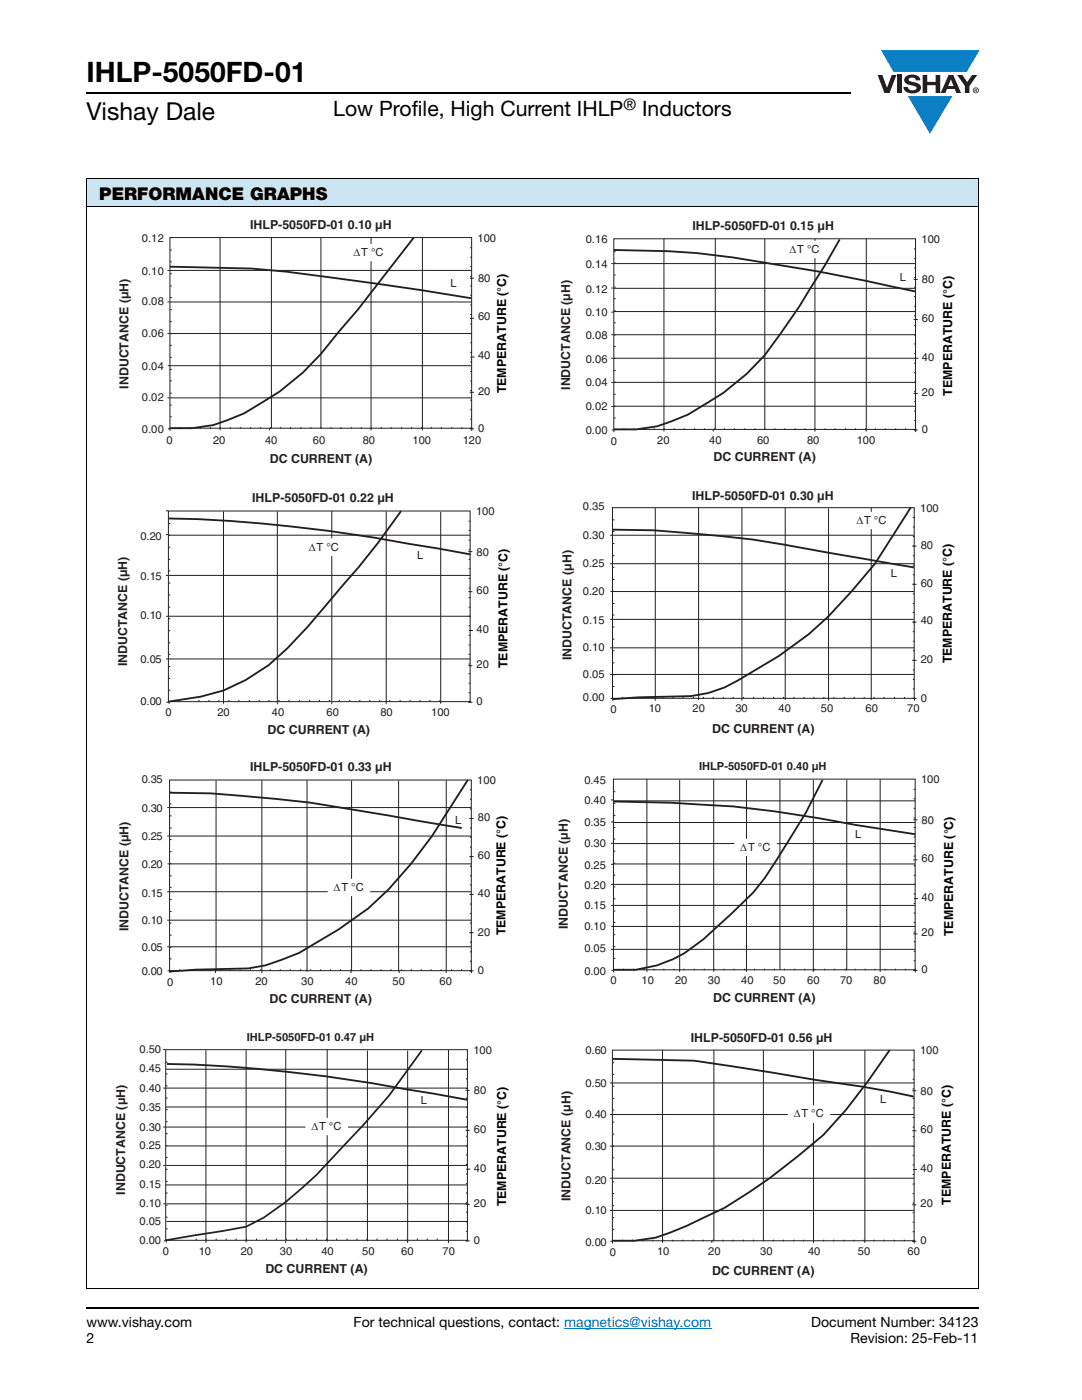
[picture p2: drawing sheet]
<svg xmlns="http://www.w3.org/2000/svg" width="216mm" height="279mm" viewBox="0 0 216 279" stroke-linecap="round" stroke-linejoin="round" font-family="sans-serif">
<g fill="#0a7fc3">
<path d="M175.8 10h19.7l-2.6 4.3h-1.1h-13.5z"/>
<path d="M181.2 19.2h8.8l-4.4 7.5z"/>
</g>
<g fill="#231f20">
<path d="M175.1 15h1l.9 2.5 .9-2.5h1l-1.4 3.6h-1z"/>
<path d="M179 15h.9v3.6h-.9z"/>
<path d="M180.8 15.3a2.1 2.1 0 0 1 2.7 .3l.1 .4h-.8a.79 .79 0 0 0-.7-.5 .79 .79 0 0 0-.8 .4l.2 .3 1 .2a1.08 1.08 0 0 1 1.3 1 1.08 1.08 0 0 1-1.1 1.2 1.73 1.73 0 0 1-2.4-1.2h.9a.96 .96 0 0 0 .8 .6 .96 .96 0 0 0 .9-.4 1.31 1.31 0 0 0-1.2-.6 1.03 1.03 0 0 1-1.1-.6 1.03 1.03 0 0 1 .2-1.1z"/>
<path d="M184.1 15h.9v1.3h1.7v-1.3h.9v3.6h-.9v-1.6h-1.7v1.6h-.9z"/>
<path d="M191 15h1l1 1.4 1-1.4h1l-1.6 2.2v1.4h-.9v-1.4z"/>
<path d="M189.7 15.9l.6 1.3h-1.1zM189.3 15l-1.6 3.6h.9l.4-.8h1.5l.3 .8h1l-1.6-3.6z"/>
<path d="M194.2 18a.5 .5 0 0 1 1 0 .5 .5 0 0 1-1 0zM194.1 18a.6 .6 0 0 0 1.2 0 .6 .6 0 0 0-1.2 0z"/>
<path d="M194.6 17.8h.2v.2h-.2zM194.5 17.7v.7h.1v-.3l.4 .3-.2-.3 .2-.2-.1-.2z"/>
</g>
<path d="M112.6 265.1h29.3" fill="none" stroke="#007ec4" stroke-width=".2"/>
<path d="M17.3 18.6h152.5M17.3 261h178" fill="none" stroke="#000" stroke-width=".36"/>
<path d="M17.3 35.7h178v5.5h-178z" fill="#cce5f3"/>
<path d="M17.2 35.7h178.1M17.3 35.8v221.3M195.3 35.8v221.3M17.2 41.2h178.1M17.2 257.2h178.1" fill="none" stroke="#000" stroke-width=".2"/>
<path d="M23.5 43.6h78.1v49.4h-78.1z" fill="#fff"/>
<g fill="none" stroke="#231f20" stroke-width=".2">
<path d="M33.4 54h.4M33.9 47.4h60.2v38.1h-60.2zM33.9 54h60.2M33.9 57.1h.4M33.9 49.9h.4M33.9 52.3h.4M33.9 54.6h.4M33.9 59.4h.4M43.9 47.4v38.5M54.2 47.4v38.1M64 47.4v38.2M74 47.4v38.5"/>
<path d="M84.3 47.4v38.5M93.7 55.5h.9M93.8 49.4h.3M93.8 51.3h.3M93.8 53.2h.3M93.8 55.1h.3M93.8 57.1h.3M93.8 58.9h.3M33.4 79.4h.4M33.4 60.3h.4M33.4 66.6h.4M33.9 60.3h60.2"/>
<path d="M33.9 79.4h60.2M33.9 66.6h60.2M33.9 66.6h.4M33.9 76h.4M33.9 61.8h.4M33.9 64.2h.4M33.9 68.9h.4M33.9 71.3h.4M33.9 73.7h.4M33.9 78.4h.4M93.7 63.5h.9M93.7 78.3h.9"/>
<path d="M93.8 60.9h.3M93.8 62.8h.3M93.8 64.7h.3M93.8 66.6h.3M93.8 68.4h.3M93.8 70.3h.3M93.8 72.2h.3M93.8 74.1h.3M93.8 76h.3M93.8 77.9h.3M93.8 79.9h.3M93.9 71.3h.8"/>
<path d="M94.1 73h-60.6M33.5 85.6h.4v.4M33.9 80.8h.4M33.9 83.2h.4M35.9 85.2v.4M37.9 85.2v.4M40 85.2v.4M42 85.2v.4M44 85.2v.4M46 85.2v.4M48 85.2v.4M50 85.2v.4"/>
<path d="M52 85.2v.4M53.7 85.5v.4M54 85.2v.4M56 85.2v.4M58 85.2v.4M60 85.2v.4M62 85.2v.4M66 85.2v.4M68 85.2v.4M70.1 85.2v.4M72.1 85.2v.4M74.1 85.2v.4"/>
<path d="M76.1 85.2v.4M78.1 85.2v.4M80.1 85.2v.4M82.1 85.2v.4M84.1 85.2v.4M86.1 85.2v.4M88.1 85.2v.4M90.2 85.2v.4M92.1 85.2v.4M93.7 85.6h.9M93.8 81.8h.3M93.8 83.7h.3"/>
<path d="M94.1 85.2v.8"/>
</g>
<path d="M33.9 53.2l16.3 .4 6.9 .6 8.5 1.1a651.2 651.2 0 0 1 28.4 4.2M82.6 47.4l-11.2 14.3-3.8 4.5a48.4 48.4 0 0 1-15.4 14.2l-3.5 2.1-6.2 2.3-4.1 .7h-4.5" fill="none" stroke="#231f20" stroke-width=".37"/>
<path d="M69.5 48.8h8.2v3.2h-8.2z" fill="#fff"/>
<path d="M69.5 48.8h8.2v3.2h-8.2z" fill="none" stroke="#fff" stroke-width=".25"/>
<path d="M111.7 43.8h78.9v48.7h-78.9z" fill="#fff"/>
<g fill="none" stroke="#231f20" stroke-width=".2">
<path d="M122 57.5h.4M122 52.6h.4M122.5 47.7h60.2v38h-60.2zM122.5 52.6h60.2M122.5 57.5h60.2M122.5 57.3h.4M122.5 50.2h.4M122.5 52.5h.4M122.5 54.9h.4M122.5 59.6h.4M132.5 47.6v38.5M142.7 47.7v38"/>
<path d="M152.6 47.7v38.1M162.6 47.7v38.4M172.9 47.7v38.4M182.3 55.8h.8M182.4 49.7h.3M182.4 51.6h.3M182.4 53.5h.3M182.4 55.4h.3M182.4 57.3h.3M182.4 59.2h.3M122 62.3h.4M122 66.8h.4"/>
<path d="M122 71.5h.4M122 76.3h.4M122.5 62.2h60.2M122.5 71.5h60.8M122.5 76.3h60.2M122.5 66.8h60.2M122.5 66.8h.4M122.5 76.3h.4M122.5 62h.4M122.5 64.4h.4M122.5 69.2h.4M122.5 71.5h.4"/>
<path d="M122.5 74h.4M122.5 78.7h.4M182.3 63.8h.8M182.3 78.5h.8M182.4 61.1h.3M182.4 63h.3M182.4 64.9h.3M182.4 66.8h.3M182.4 68.6h.3M182.4 70.6h.3M182.4 72.5h.3M182.4 74.4h.3"/>
<path d="M182.4 76.3h.3M182.4 78.2h.3M122 81.1h.4M122.1 85.8h.4v.4M122.5 81.1h60.2M122.5 83.4h.4M124.5 85.5v.3M126.5 85.5v.3M128.6 85.5v.3M130.6 85.5v.3M132.5 85.5v.3M134.5 85.5v.3"/>
<path d="M136.5 85.5v.3M138.6 85.5v.3M140.6 85.5v.3M142.3 85.7v.4M142.6 85.5v.3M144.6 85.5v.3M146.5 85.5v.3M148.6 85.5v.3M150.6 85.5v.3M154.6 85.5v.3M156.6 85.5v.3M158.7 85.5v.3"/>
<path d="M160.7 85.5v.3M162.6 85.5v.3M164.6 85.5v.3M166.6 85.5v.3M168.7 85.5v.3M170.7 85.5v.3M172.7 85.5v.3M174.7 85.5v.3M176.7 85.5v.3M178.7 85.5v.3M180.7 85.5v.3M182.3 85.8h.8"/>
<path d="M182.4 80.1h.3M182.4 82h.3M182.4 83.9h.3M182.7 85.5v.7"/>
</g>
<path d="M122.5 49.9a160 160 0 0 1 23.7 1.5 490 490 0 0 1 36.4 6.8M167.5 47.8a267.9 267.9 0 0 1-11.6 18.5 43.4 43.4 0 0 1-15.1 14.3l-3.5 2.1-6.2 2.4-4.2 .6h-4.4" fill="none" stroke="#231f20" stroke-width=".37"/>
<path d="M156.5 48.2h8.2v3.2h-8.2z" fill="#fff"/>
<path d="M156.5 48.2h8.2v3.2h-8.2z" fill="none" stroke="#fff" stroke-width=".25"/>
<path d="M23.3 98h78.5v49h-78.5z" fill="#fff"/>
<g fill="none" stroke="#231f20" stroke-width=".2">
<path d="M33.1 101.9h.4M33.1 114.8h.4M33.1 106.7h.4M33.6 102h60.2v38h-60.2zM33.6 106.8h60.2M33.6 111.6h.4M33.6 104.5h.4M33.6 109.2h.4M33.6 113.9h.4M33.6 116.4h.4M33.6 118.7h.4M33.7 114.8h60.2"/>
<path d="M44.6 102.1v38.3M55.3 102.1v38.5M66.2 102v38M77.1 102.1v38.5M87.9 102.2v38.2M93.4 110.1h.9M93.4 118.1h.9M93.5 104h.3M93.5 105.9h.3M93.5 107.8h.3M93.5 109.7h.3M93.5 111.6h.3"/>
<path d="M93.5 113.5h.3M93.5 115.4h.3M93.5 117.3h.3M93.5 119.3h.3M33.1 131.5h.4M33.1 123h.4M33.6 121.2h.4M33.6 130.6h.4M33.6 123.5h.4M33.6 125.9h.4M33.6 128.3h.4M33.6 133h.4"/>
<path d="M33.6 135.4h.4M33.6 137.7h.4M33.6 131.5h60.2M33.7 123h60.2M39.7 139.7v.3M41.7 139.7v.3M43.7 139.7v.3M45.7 139.7v.3M47.7 139.7v.3M49.7 139.7v.3M51.7 139.7v.3M53.7 139.7v.3"/>
<path d="M55.7 139.7v.3M57.7 139.7v.3M59.8 139.7v.3M61.7 139.7v.3M63.7 139.7v.3M65.7 139.7v.3M67.7 139.7v.3M69.8 139.7v.3M71.8 139.7v.3M73.8 139.7v.3M75.8 139.7v.3M77.8 139.7v.3"/>
<path d="M79.8 139.7v.3M81.8 139.7v.3M83.8 139.7v.3M85.8 139.7v.3M87.8 139.7v.3M93.4 132.9h.9M93.5 121.2h.3M93.5 124.9h.3M93.5 126.8h.3M93.5 128.7h.3M93.5 130.6h.3M93.5 132.5h.3"/>
<path d="M93.5 134.4h.3M93.5 136.3h.3M93.5 138.2h.3M93.6 125.8h.8M93.8 139.8v.3h-.3M33.2 140.1h.4M33.7 140v.5M66.2 140.1v.5M93.4 140.1h.9"/>
</g>
<path d="M33.6 103.5a288.2 288.2 0 0 1 48 5l12.3 2.1M80 102l-4.5 6.3-3.9 4.8-3.4 4a117.6 117.6 0 0 1-14.6 15.6l-4.6 3-4.4 2.1-4.6 1.2-6.4 1" fill="none" stroke="#231f20" stroke-width=".37"/>
<path d="M60.6 107.6h8.2v3.2h-8.2z" fill="#fff"/>
<path d="M60.6 107.6h8.2v3.2h-8.2z" fill="none" stroke="#fff" stroke-width=".25"/>
<path d="M111.9 97.7h78.6v49.1h-78.6z" fill="#fff"/>
<g fill="none" stroke="#231f20" stroke-width=".2">
<path d="M121.7 112.5h.5M122.2 101.3h60.2v38.1h-60.2zM122.2 112.5h60.2M122.3 110.9h.3M122.3 103.7h.3M122.3 106.1h.3M122.3 108.5h.3M122.3 113.2h.3M122.3 115.6h.3M122.3 118h.3M130.8 101.4v38.4M139.4 101.4v38.3"/>
<path d="M148 101.4v38.4M156.7 101.3v38.4M165.3 101.4v38.4M173.8 101.4v38.3M182.1 109h.8M182.1 116.6h.8M182.1 103.3h.4M182.1 105.2h.4M182.1 107.1h.4M182.1 110.9h.4M182.1 112.8h.4M182.1 114.7h.4"/>
<path d="M182.1 118.5h.4M182.4 106.8h-60.7M182.4 118.1h-60.6M121.7 129.3h.5M121.7 134.6h.5M121.8 139.4h.5v.4M122.2 134.6h60.2M122.2 129.3h60.2M122.3 120.4h.3M122.3 129.9h.3M122.3 122.7h.3M122.3 125.1h.3"/>
<path d="M122.3 127.6h.3M122.3 132.3h.3M122.3 134.7h.3M122.3 137h.3M124.3 139.1v.3M126.2 139.1v.3M128.3 139.1v.3M130.3 139.1v.3M132.3 139.1v.3M134.3 139.1v.3M136.3 139.1v.3M138.4 139.1v.3"/>
<path d="M140.4 139.1v.3M142.3 139.1v.3M144.3 139.1v.3M146.3 139.1v.3M148.4 139.1v.3M150.4 139.1v.3M152.4 139.1v.3M154.4 139.1v.3M156.3 139.1v.3M158.4 139.1v.3M160.4 139.1v.3M162.4 139.1v.3"/>
<path d="M164.4 139.1v.3M166.4 139.1v.3M168.5 139.1v.3M170.5 139.1v.3M172.4 139.1v.3M174.4 139.1v.3M176.4 139.1v.3M178.5 139.1v.3M180.5 139.1v.3M182.1 124.2h.8M182.1 131.8h.8M182.1 139.4h.8"/>
<path d="M182.1 120.4h.4M182.1 122.2h.4M182.1 126.1h.4M182.1 128h.4M182.1 129.9h.4M182.1 133.7h.4M182.1 135.6h.4M182.1 137.5h.4M182.4 123.6h-60.7M182.5 139.1v.7"/>
</g>
<path d="M122.2 105.7l8.2 .1a259.9 259.9 0 0 1 35.4 4.6l16.6 2.8M181.7 101.3l-7.1 11.2-4.7 5.6-4.6 4.9a84.4 84.4 0 0 1-20.7 14.2l-3.2 1.1-3.5 .6-10.5 .3-5.2 .3" fill="none" stroke="#231f20" stroke-width=".37"/>
<path d="M169.8 102.3h8.3v3.2h-8.3z" fill="#fff"/>
<path d="M169.8 102.3h8.3v3.2h-8.3z" fill="none" stroke="#fff" stroke-width=".25"/>
<path d="M23.5 151.7h78v49h-78z" fill="#fff"/>
<g fill="none" stroke="#231f20" stroke-width=".2">
<path d="M33.8 155.7h60.2v38h-60.2zM33.9 158.1h.3M43.1 155.7v38.1M52.2 155.7l.1 38.5M61.3 155.7v38.2M70.2 155.8v38M79.5 155.8v38M89 155.7v38.5M93.8 157.6h.3M93.8 159.5h.3M33.4 166.8h.4M33.9 166.8h60.2"/>
<path d="M33.9 165.2h.3M33.9 174.8h.3M33.9 160.4h.3M33.9 162.8h.3M33.9 167.6h.3M33.9 170h.3M33.9 172.4h.3M33.9 177.1h.3M33.9 179.5h.3M93.7 163.3h.8M93.7 171h.8M93.7 178.5h.8"/>
<path d="M93.8 161.4h.3M93.8 165.2h.3M93.8 167.1h.3M93.8 169h.3M93.8 172.9h.3M93.8 174.8h.3M93.8 176.6h.3M94 178h-60.6M94 161.2h-60.6M94.1 172.4h-60.7M33.4 183.6h.4M33.4 189h.4"/>
<path d="M33.5 193.8h.4v.4M33.9 188.9h60.2M33.9 183.6h60.2M33.9 184.2h.3M33.9 181.9h.3M33.9 186.6h.3M33.9 189h.3M33.9 191.4h.3M35.9 193.4v.4M37.9 193.4v.4M39.9 193.4v.4M41.9 193.4v.4"/>
<path d="M43 193.8v.4M43.9 193.4v.4M45.9 193.4v.4M47.9 193.4v.4M50 193.4v.4M52 193.4v.4M53.9 193.4v.4M55.9 193.4v.4M57.9 193.4v.4M60 193.4v.4M62 193.4v.4M64 193.4v.4"/>
<path d="M66 193.4v.4M68 193.4v.4M70 193.4v.8M72 193.4v.4M74 193.4v.4M76 193.4v.4M78 193.4v.4M79.7 193.7v.5M80.1 193.4v.4M82.1 193.4v.4M84.1 193.4v.4M86 193.4v.4"/>
<path d="M88 193.4v.4M90.1 193.4v.4M92.1 193.4v.4M93.7 186.1h.8M93.7 193.8h.8M93.8 180.4h.3M93.8 182.3h.3M93.8 184.2h.3M93.8 188h.3M93.8 190h.3M93.8 191.8h.3M94.1 193.4v.8"/>
</g>
<path d="M33.9 158.2l8.1 .1a291.1 291.1 0 0 1 35.7 4.5l14.4 2.4M93.4 155.6l-7.2 11.2-4.2 5.6-4.4 5.1-4.1 3.8-5.9 4.2-7.9 4.7-6.7 2.5-3.5 .6-10.5 .2-5.1 .4" fill="none" stroke="#231f20" stroke-width=".37"/>
<path d="M65.5 175.5h8.2v3.2h-8.2z" fill="#fff"/>
<path d="M65.5 175.5h8.2v3.2h-8.2z" fill="none" stroke="#fff" stroke-width=".25"/>
<path d="M111.2 151.8h79.6v48.8h-79.6z" fill="#fff"/>
<g fill="none" stroke="#231f20" stroke-width=".2">
<path d="M121.9 159.6h.4M122.4 155.5h60.2v38h-60.2zM122.4 159.8h60.2M122.4 158h.4M129.1 155.5v38M135.6 155.6v38.4M142.4 155.5v38.4M149 155.6v38.3M155.6 155.5v38M162.3 155.6v38.4M169 155.6v38.1M175.6 155.5v38.5"/>
<path d="M182.3 157.5h.3M182.3 159.4h.3M121.9 176.5h.4M121.9 172.5h.4M121.9 168.3h.4M121.9 164h.4M122.4 172.4h60.2M122.4 168.3h60.2M122.4 164.2h60.2M122.4 165.1h.4M122.4 174.7h.4M122.4 160.3h.4"/>
<path d="M122.4 162.7h.4M122.4 167.5h.4M122.4 169.9h.4M122.4 172.3h.4M122.4 177h.4M122.4 179.4h.4M182.2 163.6h.9M182.2 171.6h.9M182.3 161.3h.3M182.3 163.2h.3M182.3 165.1h.3M182.3 167h.3"/>
<path d="M182.3 168.9h.3M182.3 170.9h.3M182.3 172.8h.3M182.3 174.7h.3M182.3 178.4h.3M182.4 179.3h.8M182.6 176.5h-60.2M121.9 180.7h.4M121.9 189.5h.4M122 193.7h.4v.4M122.4 189.5h60.2M122.4 180.7h60.2"/>
<path d="M122.4 184.1h.4M122.4 181.8h.4M122.4 186.5h.4M122.4 188.9h.4M122.4 191.3h.4M124.4 193.3v.4M126.4 193.3v.4M128.5 193.3v.4M129.1 193.5v.5M130.5 193.3v.4M132.5 193.3v.4M134.5 193.3v.4"/>
<path d="M136.5 193.3v.4M138.5 193.3v.4M140.5 193.3v.4M142.5 193.3v.4M144.5 193.3v.4M146.5 193.3v.4M148.6 193.3v.4M150.5 193.3v.4M152.5 193.3v.4M154.5 193.3v.4M156.5 193.3v.4M158.6 193.3v.4"/>
<path d="M160.6 193.3v.4M162.6 193.3v.4M164.6 193.3v.4M166.6 193.3v.4M168.6 193.3v.4M170.6 193.3v.4M172.6 193.3v.4M174.6 193.3v.4M176.6 193.3v.4M178.7 193.3v.4M180.6 193.3v.4M182.2 186.4h.9"/>
<path d="M182.2 193.7h.9M182.3 180.3h.3M182.3 182.2h.3M182.3 184.1h.3M182.3 186h.3M182.3 187.9h.3M182.3 189.9h.3M182.3 191.7h.3M182.6 184.9h-60.6M182.6 193.3v.8"/>
</g>
<path d="M122.5 160l11.4 .2 5.9 .4a208.6 208.6 0 0 1 31 4l11.9 1.9M164.1 155.6l-3.3 6.6-8.1 12.9-2.4 3-4.3 4.2-5.7 5.2a24.1 24.1 0 0 1-17.9 6" fill="none" stroke="#231f20" stroke-width=".37"/>
<path d="M146.7 167.5h8.2v3.2h-8.2z" fill="#fff"/>
<path d="M146.7 167.5h8.2v3.2h-8.2z" fill="none" stroke="#fff" stroke-width=".25"/>
<path d="M22.9 205.9h78.7v48.7h-78.7z" fill="#fff"/>
<g fill="none" stroke="#231f20" stroke-width=".2">
<path d="M32.6 209.4h.4M32.6 217.2h.4M33.1 209.5h60.2v38h-60.2zM33.1 217.2h60.2M33.1 213.4h60.2M33.1 219.1h.3M33.1 212h.3M33.1 214.3h.3M33.1 216.7h.3M41.1 209.6v38.5M49.1 209.6v38M57 209.5v38"/>
<path d="M65.3 209.5v38.3M73.3 209.7v38M81.3 209.7v38.4M89.5 209.6v38.5M92.9 217.6h.8M93 211.5h.3M93 215.3h.3M93 217.2h.3M93 219.1h.3M32.6 232.6h.4M32.6 224.9h.4M33.1 224.9h60.2"/>
<path d="M33.1 236.5h60.2M33.1 220.9h60.2M33.1 228.7h.3M33.1 238.1h.3M33.1 221.4h.3M33.1 223.9h.3M33.1 226.3h.3M33.1 231h.3M33.1 233.4h.3M33.1 235.8h.3M33.2 232.6h60.2M33.2 228.7h60.2"/>
<path d="M92.9 225.6h.8M93 221h.3M93 222.9h.3M93 224.8h.3M93 226.8h.3M93 228.7h.3M93 230.5h.3M93 232.4h.3M93 234.3h.3M93 236.2h.3M93 238.1h.3M93 233.3h.8"/>
<path d="M32.6 240.2h.4M32.7 247.6h.4M33.1 240.5h.3M33.1 242.9h.3M33.1 245.2h.3M33.2 247.5v.5M33.2 240.2h60.2M33.2 243.8h60.2M39.1 247.2v.3M41.1 247.2v.3M43.1 247.2v.3M45.1 247.2v.3"/>
<path d="M47.1 247.2v.3M49.1 247.5v.4M49.2 247.2v.3M51.2 247.2v.3M53.1 247.2v.3M55.1 247.2v.3M57 247.6v.5M57.1 247.2v.3M59.2 247.2v.3M61.2 247.2v.3M63.2 247.2v.3M65.2 247.2v.3"/>
<path d="M67.2 247.2v.3M69.2 247.2v.3M71.2 247.2v.3M73.2 247.2v.3M75.2 247.2v.3M77.2 247.2v.3M79.3 247.2v.3M81.3 247.2v.3M83.3 247.2v.3M85.2 247.2v.3M87.2 247.2v.3M92.9 240.4h.8"/>
<path d="M92.9 247.6h.8M93 240h.3M93 241.9h.3M93 243.8h.3M93 245.7h.3M93.3 247.3v.3h-.3"/>
</g>
<path d="M33.3 212.3a289.1 289.1 0 0 1 47.8 5.1l12.2 2.1" fill="none" stroke="#231f20" stroke-width=".37"/>
<path d="M84.2 209.6l-6.6 9-5 5.8-4.3 4.6a78 78 0 0 1-15.6 14l-3.6 1.8-16 2.7" fill="none" stroke="#231f20" stroke-width=".35"/>
<path d="M61.1 223.2h8.2v3.2h-8.2z" fill="#fff"/>
<path d="M61.1 223.2h8.2v3.2h-8.2z" fill="none" stroke="#fff" stroke-width=".25"/>
<path d="M111.7 205.8h78.6v49.3h-78.6z" fill="#fff"/>
<g fill="none" stroke="#231f20" stroke-width=".2">
<path d="M121.7 216.1h.4M122.2 209.6h60.2v38h-60.2zM122.2 216.1h60.2M122.2 219.2h.4M122.2 212.1h.4M122.2 214.4h.4M122.2 216.8h.4M132.2 209.6v38.4M142.4 209.6v38M152.3 209.6v38.1M162.3 209.6v38.4M172.6 209.6v38"/>
<path d="M182 217.7h.9M182.1 211.6h.3M182.1 213.5h.3M182.1 215.4h.3M182.1 217.3h.3M182.1 219.2h.3M121.7 222.4h.4M121.7 228.7h.4M122.2 222.4h60.2M122.2 228.7h60.2M122.2 228.8h.4M122.2 238.2h.4"/>
<path d="M122.2 221.5h.4M122.2 223.9h.4M122.2 226.3h.4M122.2 231.1h.4M122.2 233.5h.4M122.2 235.9h.4M182 225.7h.9M182.1 221.1h.3M182.1 223h.3M182.1 224.9h.3M182.1 226.8h.3M182.1 228.8h.3"/>
<path d="M182.1 230.6h.3M182.1 232.5h.3M182.1 234.4h.3M182.1 236.3h.3M182.1 238.2h.3M182.1 233.4h.9M182.4 235.1h-60.6M121.7 241.6h.4M121.8 247.7h.4v.5M122.2 241.6h60.2M122.2 240.6h.4M122.2 243h.4"/>
<path d="M122.2 245.3h.4M124.2 247.4v.3M126.2 247.4v.3M128.3 247.4v.3M130.3 247.4v.3M132.3 247.4v.3M134.3 247.4v.3M136.3 247.4v.3M138.3 247.4v.3M140.3 247.4v.3M142 247.6v.4M142.3 247.4v.3"/>
<path d="M144.3 247.4v.3M146.3 247.4v.3M148.3 247.4v.3M150.3 247.4v.3M154.3 247.4v.3M156.3 247.4v.3M158.4 247.4v.3M160.4 247.4v.3M162.4 247.4v.3M164.4 247.4v.3M166.4 247.4v.3M168.4 247.4v.3"/>
<path d="M170.4 247.4v.3M172.4 247.4v.3M172.6 247.6v.4M174.4 247.4v.3M176.4 247.4v.3M178.4 247.4v.3M180.4 247.4v.3M182 240.5h.9M182 247.7h.9M182.1 240.1h.3M182.1 242h.3M182.1 243.9h.3"/>
<path d="M182.1 245.8h.3M182.4 247.4v.8"/>
</g>
<path d="M122.2 211.3l16.3 .4 33.6 5.2 10.2 1.9M177.5 209.6l-4.6 6.5-4.2 5.5-4.4 4.9a128.1 128.1 0 0 1-19.8 14.6l-7.5 3.6-6.2 2.3-4.2 .6h-4.4" fill="none" stroke="#231f20" stroke-width=".37"/>
<path d="M157.3 220.7h8.2v3.2h-8.2z" fill="#fff"/>
<path d="M157.3 220.7h8.2v3.2h-8.2z" fill="none" stroke="#fff" stroke-width=".25"/>
<text font-size="5.6" x="17.3" y="16.4">IHLP-5050FD-01</text>
<text font-size="4.9" x="17.3" y="24">Vishay Dale</text>
<g font-size="4.2">
<text x="66.5" y="23.1">Low Profile, High Current IHLP</text>
<text x="128.1" y="23.1">Inductors</text>
</g>
<text font-size="3.5" x="19.8" y="39.8">PERFORMANCE GRAPHS</text>
<text font-size="3.2" x="124.4" y="21.9">®</text>
<g font-size="2.8">
<text x="17.3" y="264.9">www.vishay.com</text>
<text x="17.3" y="268.1">2</text>
<text x="70.5" y="264.9">For technical questions, contact: magnetics@vishay.com</text>
<text x="161.9" y="264.9">Document Number: 34123</text>
<text x="169.7" y="268.1">Revision: 25-Feb-11</text>
</g>
<g font-size="2.5" fill="#231f20">
<text x="49.9" y="45.7">IHLP-5050FD-01 0.10 µH</text>
<text x="138.1" y="45.9">IHLP-5050FD-01 0.15 µH</text>
<text x="25.6" y="77.6" transform="rotate(-90 25.6 77.6)">INDUCTANCE (µH)</text>
<text x="113.8" y="77.8" transform="rotate(-90 113.8 77.8)">INDUCTANCE (µH)</text>
<text x="53.8" y="92.4">DC CURRENT (A)</text>
<text x="142.4" y="91.9">DC CURRENT (A)</text>
<text x="50.3" y="100.1">IHLP-5050FD-01 0.22 µH</text>
<text x="138.1" y="99.8">IHLP-5050FD-01 0.30 µH</text>
<text x="114" y="131.8" transform="rotate(-90 114 131.8)">INDUCTANCE (µH)</text>
<text x="25.4" y="133" transform="rotate(-90 25.4 133)">INDUCTANCE (µH)</text>
<text x="53.4" y="146.4">DC CURRENT (A)</text>
<text x="142.1" y="146.2">DC CURRENT (A)</text>
<text x="49.9" y="153.8">IHLP-5050FD-01 0.33 µH</text>
<text x="25.6" y="185.9" transform="rotate(-90 25.6 185.9)">INDUCTANCE (µH)</text>
<text x="113.3" y="185.4" transform="rotate(-90 113.3 185.4)">INDUCTANCE (µH)</text>
<text x="53.8" y="200.1">DC CURRENT (A)</text>
<text x="142.3" y="200">DC CURRENT (A)</text>
<text x="137.8" y="208">IHLP-5050FD-01 0.56 µH</text>
<text x="25" y="238.4" transform="rotate(-90 25 238.4)">INDUCTANCE (µH)</text>
<text x="113.9" y="239.7" transform="rotate(-90 113.9 239.7)">INDUCTANCE (µH)</text>
<text x="52.9" y="254">DC CURRENT (A)</text>
<text x="142.1" y="254.5">DC CURRENT (A)</text>
</g>
<g font-size="2.5">
<text x="101" y="78.5" transform="rotate(-90 101 78.5)">TEMPERATURE (°C)</text>
<text x="190" y="79" transform="rotate(-90 190 79)">TEMPERATURE (°C)</text>
<text x="101.2" y="133.4" transform="rotate(-90 101.2 133.4)">TEMPERATURE (°C)</text>
<text x="189.9" y="132.4" transform="rotate(-90 189.9 132.4)">TEMPERATURE (°C)</text>
<text x="100.9" y="186.7" transform="rotate(-90 100.9 186.7)">TEMPERATURE (°C)</text>
<text x="190.2" y="186.8" transform="rotate(-90 190.2 186.8)">TEMPERATURE (°C)</text>
<text x="101" y="240.8" transform="rotate(-90 101 240.8)">TEMPERATURE (°C)</text>
<text x="189.7" y="240.4" transform="rotate(-90 189.7 240.4)">TEMPERATURE (°C)</text>
</g>
<g font-size="2.2" fill="#231f20">
<text x="28.3" y="48.4">0.12</text>
<text x="70.5" y="51.1">ΔT °C</text>
<text x="95.3" y="48.3">100</text>
<text x="116.9" y="53.5">0.14</text>
<text x="116.9" y="48.6">0.16</text>
<text x="157.5" y="50.5">ΔT °C</text>
<text x="183.9" y="48.5">100</text>
<text x="28.3" y="54.9">0.10</text>
<text x="89.9" y="57.4">L</text>
<text x="95.4" y="56.3">80</text>
<text x="116.9" y="58.5">0.12</text>
<text x="179.6" y="56.2">L</text>
<text x="184" y="56.5">80</text>
<text x="28.3" y="60.9">0.08</text>
<text x="95.4" y="64">60</text>
<text x="116.9" y="63.1">0.10</text>
<text x="184" y="64.2">60</text>
<text x="28.3" y="67.2">0.06</text>
<text x="95.4" y="71.7">40</text>
<text x="116.9" y="67.6">0.08</text>
<text x="184" y="72">40</text>
<text x="28.3" y="73.8">0.04</text>
<text x="116.9" y="72.5">0.06</text>
<text x="116.9" y="77">0.04</text>
<text x="28.3" y="80">0.02</text>
<text x="95.4" y="78.8">20</text>
<text x="116.9" y="81.8">0.02</text>
<text x="184" y="79">20</text>
<text x="28.3" y="86.5">0.00</text>
<text x="33.2" y="88.7">0</text>
<text x="42.5" y="88.5">20</text>
<text x="52.9" y="88.5">40</text>
<text x="62.4" y="88.5">60</text>
<text x="72.4" y="88.5">80</text>
<text x="82.3" y="88.5">100</text>
<text x="92.3" y="88.5">120</text>
<text x="95.4" y="86.2">0</text>
<text x="116.9" y="86.6">0.00</text>
<text x="121.9" y="88.7">0</text>
<text x="131.2" y="88.6">20</text>
<text x="141.5" y="88.6">40</text>
<text x="151.1" y="88.6">60</text>
<text x="161" y="88.6">80</text>
<text x="171" y="88.6">100</text>
<text x="184" y="86.4">0</text>
<text x="116.3" y="101.8">0.35</text>
<text x="28" y="107.7">0.20</text>
<text x="95" y="102.9">100</text>
<text x="116.3" y="107.6">0.30</text>
<text x="170.9" y="104.6">ΔT °C</text>
<text x="183.6" y="102.1">100</text>
<text x="61.6" y="109.9">ΔT °C</text>
<text x="83.2" y="111.6">L</text>
<text x="95.1" y="110.9">80</text>
<text x="116.3" y="113.1">0.25</text>
<text x="183.7" y="109.5">80</text>
<text x="28" y="115.7">0.15</text>
<text x="95.1" y="118.5">60</text>
<text x="116.3" y="118.8">0.20</text>
<text x="177.7" y="115.2">L</text>
<text x="183.7" y="117.2">60</text>
<text x="28" y="123.6">0.10</text>
<text x="116.3" y="124.4">0.15</text>
<text x="183.7" y="124.6">40</text>
<text x="95.1" y="126.3">40</text>
<text x="116.3" y="130">0.10</text>
<text x="28" y="132.2">0.05</text>
<text x="95.1" y="133.3">20</text>
<text x="116.3" y="135.3">0.05</text>
<text x="183.7" y="132.4">20</text>
<text x="28" y="140.7">0.00</text>
<text x="33" y="143">0</text>
<text x="43.4" y="143">20</text>
<text x="54.2" y="143">40</text>
<text x="65.2" y="143">60</text>
<text x="75.9" y="143">80</text>
<text x="86" y="143">100</text>
<text x="95.1" y="140.8">0</text>
<text x="116.3" y="140">0.00</text>
<text x="121.8" y="142.3">0</text>
<text x="129.4" y="142.2">10</text>
<text x="138.2" y="142.2">20</text>
<text x="146.7" y="142.2">30</text>
<text x="155.4" y="142.2">40</text>
<text x="163.8" y="142.2">50</text>
<text x="172.7" y="142.2">60</text>
<text x="181" y="142.2">70</text>
<text x="183.7" y="140">0</text>
<text x="139.5" y="153.7">IHLP-5050FD-01 0.40 µH</text>
<text x="28.3" y="156.3">0.35</text>
<text x="95.2" y="156.5">100</text>
<text x="116.6" y="156.5">0.45</text>
<text x="116.6" y="160.5">0.40</text>
<text x="183.8" y="156.4">100</text>
<text x="28.3" y="162.1">0.30</text>
<text x="28.3" y="167.6">0.25</text>
<text x="90.8" y="164.4">L</text>
<text x="95.3" y="163.9">80</text>
<text x="116.6" y="164.9">0.35</text>
<text x="170.6" y="167.3">L</text>
<text x="183.9" y="164.4">80</text>
<text x="28.3" y="173.2">0.20</text>
<text x="95.3" y="171.5">60</text>
<text x="116.6" y="169.1">0.30</text>
<text x="116.6" y="173.5">0.25</text>
<text x="147.7" y="169.8">Δ</text>
<text x="149.3" y="169.8">T °C</text>
<text x="183.9" y="172">60</text>
<text x="28.3" y="178.9">0.15</text>
<text x="66.6" y="177.8">ΔT °C</text>
<text x="95.3" y="178.9">40</text>
<text x="116.6" y="177.4">0.20</text>
<text x="183.9" y="179.8">40</text>
<text x="28.3" y="184.5">0.10</text>
<text x="116.6" y="181.5">0.15</text>
<text x="116.6" y="185.7">0.10</text>
<text x="28.3" y="189.8">0.05</text>
<text x="95.3" y="186.7">20</text>
<text x="116.6" y="190">0.05</text>
<text x="183.9" y="186.9">20</text>
<text x="28.3" y="194.5">0.00</text>
<text x="33.3" y="196.7">0</text>
<text x="41.9" y="196.5">10</text>
<text x="51" y="196.5">20</text>
<text x="60.1" y="196.5">30</text>
<text x="68.9" y="196.5">40</text>
<text x="78.3" y="196.5">50</text>
<text x="87.7" y="196.5">60</text>
<text x="95.3" y="194.4">0</text>
<text x="116.6" y="194.6">0.00</text>
<text x="121.8" y="196.4">0</text>
<text x="128" y="196.4">10</text>
<text x="134.7" y="196.4">20</text>
<text x="141.2" y="196.4">30</text>
<text x="147.9" y="196.4">40</text>
<text x="154.3" y="196.4">50</text>
<text x="161.1" y="196.4">60</text>
<text x="167.6" y="196.4">70</text>
<text x="174.3" y="196.4">80</text>
<text x="183.9" y="194.3">0</text>
<text x="49.2" y="207.8">IHLP-5050FD-01 0.47 µH</text>
<text x="27.8" y="213.9">0.45</text>
<text x="27.8" y="210.2">0.50</text>
<text x="94.5" y="210.4">100</text>
<text x="116.8" y="210.4">0.60</text>
<text x="183.6" y="210.4">100</text>
<text x="27.8" y="217.9">0.40</text>
<text x="27.8" y="221.7">0.35</text>
<text x="84" y="220.3">L</text>
<text x="94.6" y="218.4">80</text>
<text x="116.8" y="216.9">0.50</text>
<text x="175.6" y="220.1">L</text>
<text x="183.7" y="218.5">80</text>
<text x="27.8" y="225.7">0.30</text>
<text x="62.1" y="225.5">ΔT °C</text>
<text x="94.6" y="226">60</text>
<text x="116.8" y="223.2">0.40</text>
<text x="158.4" y="223">ΔT °C</text>
<text x="183.7" y="226.1">60</text>
<text x="27.8" y="233.2">0.20</text>
<text x="27.8" y="229.2">0.25</text>
<text x="94.6" y="233.8">40</text>
<text x="116.8" y="229.5">0.30</text>
<text x="183.7" y="233.9">40</text>
<text x="27.8" y="237.1">0.15</text>
<text x="116.8" y="236.3">0.20</text>
<text x="27.8" y="240.8">0.10</text>
<text x="27.8" y="244.5">0.05</text>
<text x="94.6" y="240.8">20</text>
<text x="116.8" y="242.3">0.10</text>
<text x="183.7" y="240.9">20</text>
<text x="27.8" y="248.3">0.00</text>
<text x="32.5" y="250.4">0</text>
<text x="39.6" y="250.4">10</text>
<text x="48" y="250.4">20</text>
<text x="55.8" y="250.4">30</text>
<text x="64.1" y="250.4">40</text>
<text x="72.3" y="250.4">50</text>
<text x="80" y="250.4">60</text>
<text x="88.3" y="250.4">70</text>
<text x="94.6" y="248.3">0</text>
<text x="116.8" y="248.7">0.00</text>
<text x="121.7" y="250.7">0</text>
<text x="131.1" y="250.5">10</text>
<text x="141.3" y="250.5">20</text>
<text x="151.7" y="250.5">30</text>
<text x="161.2" y="250.5">40</text>
<text x="171.2" y="250.5">50</text>
<text x="181.1" y="250.5">60</text>
<text x="183.7" y="248.3">0</text>
</g>
</svg>
